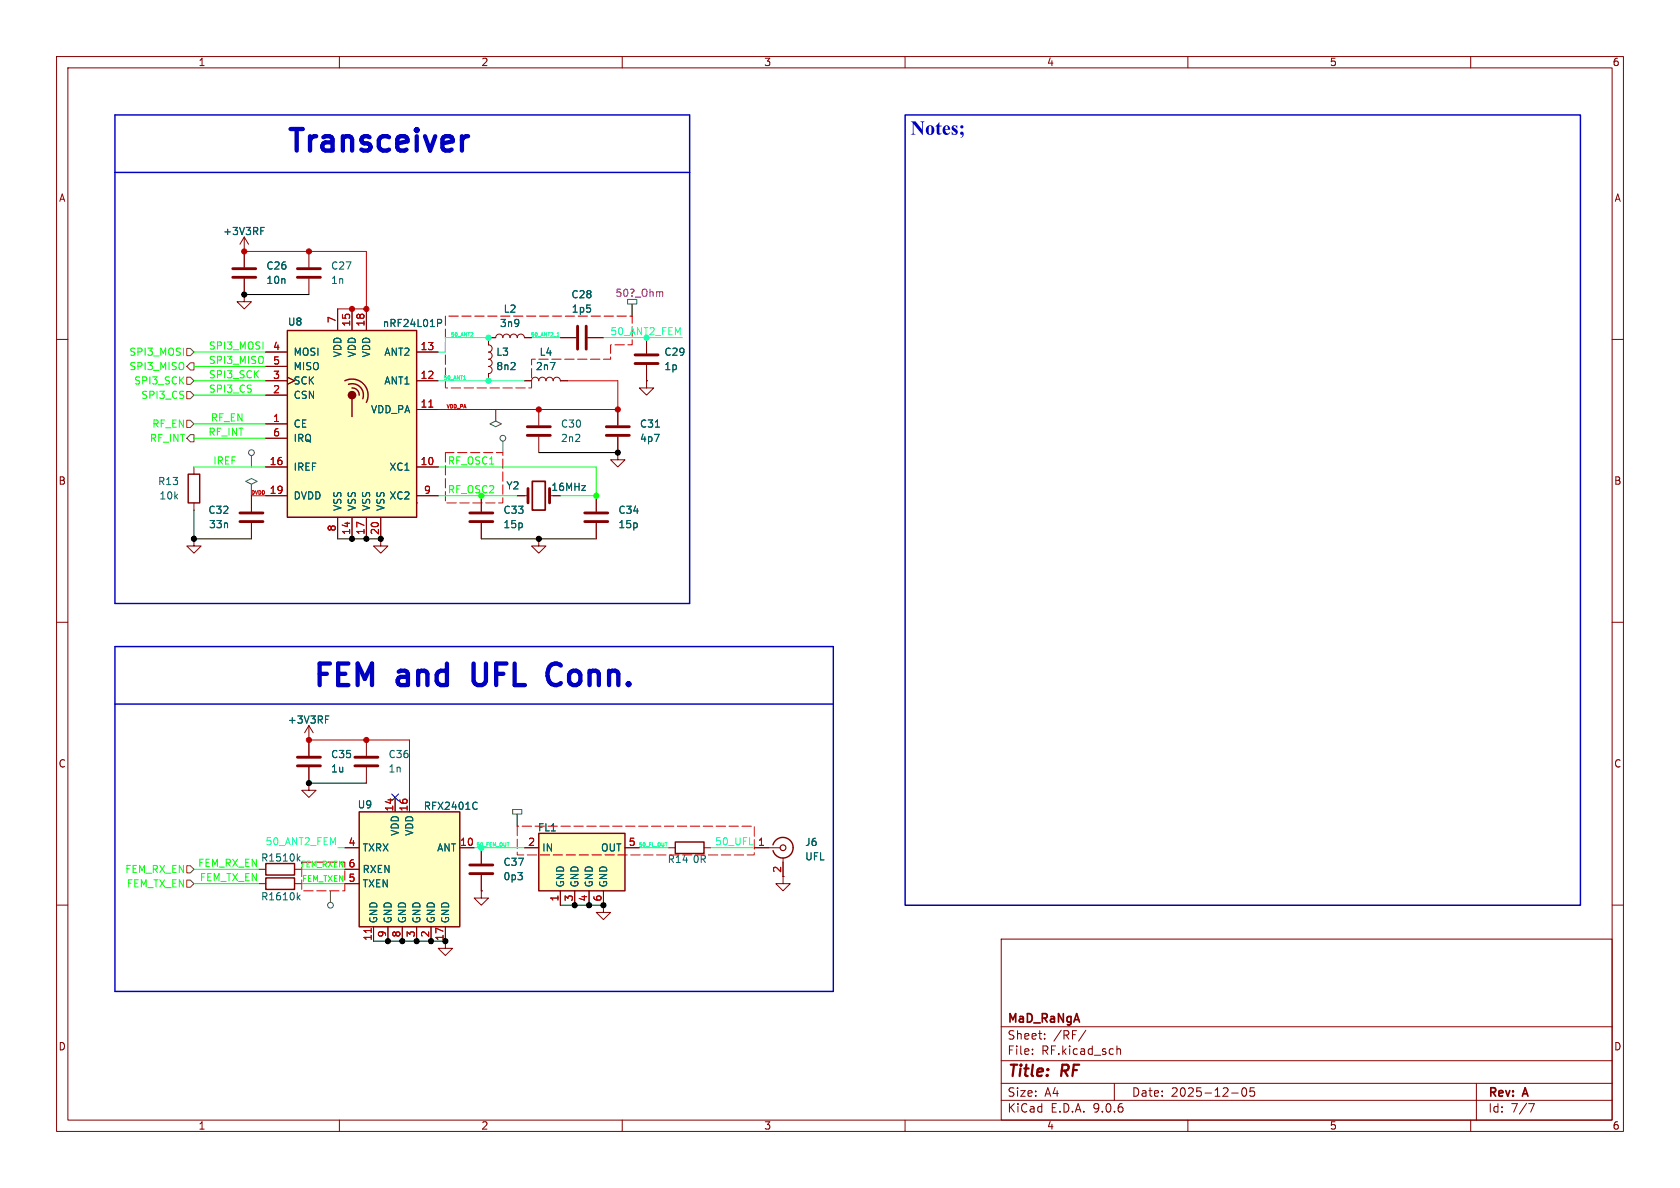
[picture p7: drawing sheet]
<svg xmlns="http://www.w3.org/2000/svg" width="297mm" height="210mm" viewBox="0 0 297 210" stroke-linecap="round" stroke-linejoin="round" font-family="sans-serif">
<g fill="none" stroke="#840000" stroke-width=".18">
<path d="M10 10h277v190h-277zM12 12h273v186h-273zM60 10v2M110 10v2M160 10v2M210 10v2M260 10v2M10 60h2M285 60h2M10 110h2M285 110h2M10 160h2"/>
<path d="M177 166h108v32h-108zM285 160h2M60 198v2M110 198v2M160 198v2M177 194.5h108M177 191.5h108M177 187.5h108M177 181.5h108M182.5 186.3v.1M182.5 185.5v.1M184.7 183.6v.1"/>
<path d="M184.7 182.8v.1M192 182.1l-1.3 2M197 191.5v3M197.5 184.9v1.5M197.5 185.5l.2-.1 .3 .1 .1 .9M210 198v2M217.7 193.2h1.2M219.7 192.4l.2-.1a.81 .81 0 0 1 .6 .6 .81 .81 0 0 1-.3 .8l-.2 .1a.81 .81 0 0 1-.3-1.4zM221.7 192.3h-.7v.7l.2-.1h.5l.1 .3-.1 .5-.2 .1-.5-.1M260 198v2M261 191.5v6.5M270.2 195.1h1l-.6 1.5"/>
</g>
<path d="M160 20.3h119.4v139.7h-119.4z" fill="#fff"/>
<g fill="none" stroke="#840000" stroke-width=".18">
<path d="M43.2 44.5h.1M43.2 52.1v1.2h1.2l-1.2 1.3-1.3-1.3h1.3M43.2 52.1h.1M43.2 41.9l-.8 1.3M43.2 41.9l.7 1.3M43.2 41.9v2.6M86.4 59.7v1.3a.64 .64 0 0 1 .6 .6 .64 .64 0 0 1-.6 .6 .64 .64 0 0 1 .6 .7 .64 .64 0 0 1-.6 .6 .64 .64 0 0 1 .6 .6 .64 .64 0 0 1-.6 .7M86.4 64.8a.64 .64 0 0 1 .6 .6 .64 .64 0 0 1-.6 .6v1.3M34.3 95.3v1.2h1.3l-1.3 1.3-1.3-1.3h1.3M34.3 95.3h.1M34.3 82.6v1.2M34.3 88.9v1.3"/>
<path d="M44.4 87.6v2.8M44.4 92.5v2.8M67.3 95.3v1.2h1.3l-1.3 1.3-1.3-1.3h1.3M67.3 95.3h.1M85.1 87.6v2.8M85.1 92.5v2.8M91.4 87.6h1.9M95.2 95.3v1.2h1.3l-1.3 1.3-1.2-1.3h1.2M95.2 95.3h.1M97.2 87.6h1.9M54.6 130.8h.1M54.6 138.4v1.3h1.3l-1.3 1.3-1.3-1.3h1.3"/>
<path d="M54.6 138.4h.1M54.6 128.3v5.3M54.6 135.6v2.8M54.6 128.3l-.8 1.2M54.6 128.3l.8 1.2M64.8 130.8v2.8M64.8 135.6v2.8M133.3 149.9h4.6M138.4 151.6v4.6h1.3l-1.3 1.3-1.2-1.3h1.2M78.7 166.4v1.2h1.3l-1.3 1.3-1.2-1.3h1.2M106.7 160v1.3h1.2l-1.2 1.3-1.3-1.3h1.3M106.7 160h.1"/>
</g>
<path d="M42.4 90.7h4.1M42.4 92.2h4.1M83.1 90.7h4M83.1 92.2h4M93.3 86.4v2.5M97.2 86.4v2.5M52.6 133.9h4M52.6 135.4h4M62.7 133.9h4.1M62.7 135.4h4.1" fill="none" stroke="#840000" stroke-width=".51"/>
<path d="M46.1 40.8h.4M46.1 40.2h.6M57.5 127.2h.5M57.5 126.6h.6" fill="none" stroke="#006464" stroke-width=".18"/>
<path d="M33.3 83.8h2v5.1h-2zM136.7 149.4a1.82 1.82 0 0 1 2-1.3 1.82 1.82 0 0 1 1.5 1.8M140.2 149.9a1.81 1.81 0 0 1-1.5 1.8 1.81 1.81 0 0 1-2-1.3" fill="none" stroke="#840000" stroke-width=".25"/>
<circle cx="138.4" cy="149.9" r=".51" fill="none" stroke="#840000" stroke-width=".2"/>
<path d="M94.1 85.1h2.3v5.1h-2.3z" fill="none" stroke="#840000" stroke-width=".3"/>
<path d="M63.5 143.5h17.8v20.3h-17.8z" fill="#ffffc2"/>
<path d="M63.5 143.5h17.8v20.3h-17.8z" fill="none" stroke="#840000" stroke-width=".25"/>
<g fill="none" stroke="#840000" stroke-width=".18">
<path d="M114.3 59.7v2.8M114.3 64.5v2.8M61 149.9h2.5M61 153.7h2.5M61 156.2h2.5M69.8 141v2.5M72.4 141v2.5M81.3 149.9h2.5M66 163.8v2.6M68.6 163.8v2.6M71.1 163.8v2.6M73.7 163.8v2.6"/>
<path d="M76.2 163.8v2.6M78.7 163.8v2.6"/>
</g>
<path d="M65.6 164.1v.8" fill="none" stroke="#a90000" stroke-width=".18"/>
<path d="M84.1 141.8l.3 .1M84.4 143l-.3 .1" fill="none" stroke="#006464" stroke-width=".18"/>
<path d="M112.3 62.7h4M112.3 64.3h4" fill="none" stroke="#840000" stroke-width=".51"/>
<path d="M95.2 147.3h15.3v10.2h-15.3z" fill="#ffffc2"/>
<path d="M47 152.7h5.1v2h-5.1zM47 155.2h5.1v2h-5.1zM95.2 147.3h15.3v10.2h-15.3zM119.4 148.8h5.1v2.1h-5.1z" fill="none" stroke="#840000" stroke-width=".25"/>
<g fill="none" stroke="#840000" stroke-width=".18">
<path d="M43.2 44.5v2.7M43.2 49.3v2.8M54.6 44.5v2.7M54.6 49.3v2.8M86.4 59.7h1.2a.64 .64 0 0 1 .7-.6 .64 .64 0 0 1 .6 .6 .64 .64 0 0 1 .6-.6 .64 .64 0 0 1 .7 .6 .64 .64 0 0 1 .6-.6 .64 .64 0 0 1 .6 .6 .64 .64 0 0 1 .7-.6 .64 .64 0 0 1 .6 .6h1.3M99.1 59.7h2.8M103.9 59.7h2.8M95.2 72.4v2.8M95.2 77.2v2.8M109.2 72.4v2.8M109.2 77.2v2.8M114.3 67.3v1.3h1.3l-1.3 1.3-1.3-1.3h1.3"/>
<path d="M114.3 67.3h.1M105.4 87.6v2.8M105.4 92.5v2.8M109.2 80v1.3h1.3l-1.3 1.3-1.3-1.3h1.3M109.2 80h.1M45.7 153.7h1.3M45.7 156.2h1.3M52.1 153.7h1.2M52.1 156.2h1.2M92.7 149.9h2.5M99.1 157.5v2.5M101.6 157.5v2.5"/>
<path d="M104.1 157.5v2.5M106.7 157.5v2.5M110.5 149.9h2.5M118.1 149.9h1.3M124.5 149.9h1.2"/>
</g>
<path d="M41.1 47.5h4.1M41.1 49h4.1M52.6 47.5h4M52.6 49h4M102.1 57.7v4M103.6 57.7v4M93.2 75.4h4.1M93.2 77h4.1M107.2 75.4h4.1M107.2 77h4.1M103.4 90.7h4M103.4 92.2h4" fill="none" stroke="#840000" stroke-width=".51"/>
<path d="M115.9 75.5h.7" fill="none" stroke="#006464" stroke-width=".18"/>
<path d="M50.8 58.4h22.9v33h-22.9z" fill="#ffffc2"/>
<path d="M50.8 58.4h22.9v33h-22.9zM61 67.3a2.84 2.84 0 0 1 3.2 .5 2.84 2.84 0 0 1 .6 3.3M61.6 67.9a1.99 1.99 0 0 1 2.1 .5 1.99 1.99 0 0 1 .4 2.1M62.2 68.6a1.23 1.23 0 0 1 1.3 1.3M62.2 70.5v3.2" fill="none" stroke="#840000" stroke-width=".25"/>
<circle cx="62.2" cy="69.8" r=".63" fill="#840000" stroke="#840000" stroke-width=".25"/>
<g fill="none" stroke="#840000" stroke-width=".18">
<path d="M43.2 52.1h.1M43.2 44.5h.1M43.2 44.5v2.7M43.2 49.3v2.8M59.7 54.6v3.8M62.2 54.6v3.8M64.8 54.6v3.8M87.6 59.7h-1.2v1.3M92.7 59.7h1.3M99.1 59.7h2.8M103.9 59.7h2.8M114.3 59.7v2.8"/>
<path d="M47 62.2h3.8M47 64.8h3.8M47 67.3h3.8M47 69.9h3.8M47 74.9h3.8M47 77.5h3.8M50.8 66.7l1.3 .6-1.3 .6M73.7 62.2h3.8M73.7 67.3h3.8M73.7 72.4h3.8M86.4 66v1.3M92.7 67.3h1.3a.64 .64 0 0 1 .6-.6 .64 .64 0 0 1 .6 .6 .64 .64 0 0 1 .7-.6 .64 .64 0 0 1 .6 .6 .64 .64 0 0 1 .7-.6 .64 .64 0 0 1 .6 .6 .64 .64 0 0 1 .6-.6 .64 .64 0 0 1 .7 .6h1.2"/>
<path d="M109.2 72.4v2.8M109.2 77.2v2.8M114.3 67.3h.1M114.3 64.5v2.8M44.4 87.6v2.8M44.4 92.5v2.8M47 82.6h3.8M47 87.6h3.8M59.7 91.4v3.9M62.2 91.4v3.9M64.8 91.4v3.9M67.3 95.3h.1"/>
<path d="M67.3 91.4v3.9M73.7 88.9h.1M73.7 82.6h3.8M73.7 87.6h3.8M85.1 87.6v2.8M85.1 92.5v2.8M91.4 87.6h1.3M97.8 87.6h1.3M105.4 87.6v2.8M105.4 92.5v2.8M109.2 80h.1M54.6 130.8h.1"/>
<path d="M54.6 138.4h.1M54.6 130.8v2.8M54.6 135.6v2.8M61 149.9h2.5M61 153.7h2.5M61 156.2h2.5M69.8 141v2.5M72.4 141v2.5M81.3 149.9h2.5M85.1 157.5v1.3h1.3l-1.3 1.2-1.3-1.2h1.3M85.1 157.5h.1M85.1 149.9v2.8"/>
<path d="M85.1 154.7v2.8M92.7 149.9h2.5M99.1 157.5v2.5M101.6 157.5v2.5M104.1 157.5v2.5M106.7 157.5v2.5M110.5 149.9h2.5M133.3 149.9h2.6M138.4 152.4v2.5M66 163.8v2.6M68.6 163.8v2.6M71.1 163.8v2.6"/>
<path d="M73.7 163.8v2.6M76.2 163.8v2.6M78.7 163.8v2.6M106.7 160h.1"/>
</g>
<path d="M75.8 72h.7M65.6 164.1v.8" fill="none" stroke="#a90000" stroke-width=".18"/>
<path d="M46.1 40.8h.4M46.1 40.2h.6M77.4 56.5h.4l.3 .2-.1 .4h-.6M115.9 75.5h.7M57.5 127.2h.5M57.5 126.6h.6M84.1 141.8l.3 .1M84.4 143l-.3 .1" fill="none" stroke="#006464" stroke-width=".18"/>
<path d="M83.1 152.9h4M83.1 154.4h4" fill="none" stroke="#840000" stroke-width=".51"/>
<g fill="none" stroke="#484848" stroke-width=".18">
<path d="M110.9 52.9h1.7v.8h-.8v2.2v-2.2h-.9zM87.6 72.4v2l1 .5-1 .5-1-.5 1-.5zM88.9 78v2M43.4 85.1l1-.5 1.1 .5-1.1 .5v2v-2zM44.4 80.5v2.1M58.4 157.5v2M90.6 143.1h1.7v.8h-.9v2.2v-2.2h-.8z"/>
<circle cx="88.9" cy="77.5" r=".51"/>
<circle cx="44.5" cy="80" r=".51"/>
<circle cx="58.4" cy="160" r=".51"/>
</g>
<path d="M109.7 51.1h-.6v.6l.1-.1 .5 .1 .1 .2-.1 .4-.2 .1-.4-.1M110.4 51.2l.2-.1a.68 .68 0 0 1 .4 .7 .68 .68 0 0 1-.4 .6l-.2-.1-.1-.4zM111.5 51.2l.4-.1 .2 .2-.4 .6M111.7 52.3v.1M112.3 52.5h1M113.6 51.3l.2-.2a.43 .43 0 0 1 .6 .4v.5a.42 .42 0 0 1-.4 .4 .42 .42 0 0 1-.5-.4zM114.9 51.7l.2-.2 .3 .1 .1 .8M114.9 51.1v1.3M116.1 51.7l.3-.2 .2 .2M116.1 51.5v.9M116.6 51.7l.2-.2 .3 .1 .1 .8M116.6 51.7v.7" fill="none" stroke="#840084" stroke-width=".18"/>
<path d="M78.7 55.9v12.7h15.3v-5.1h13.9v-2.5h3.9v-5.1h-33.1M78.7 80v8.9h10.2v-8.9h-10.2M53.3 152.4h7.7v5.1h-7.7v-5.1M91.4 146.1v5h41.9v-5h-41.9" fill="none" stroke="#f00" stroke-width=".18" stroke-dasharray="1.7 .6"/>
<path d="M33 66.7h.7l.6 .6-.6 .6h-.7zM33 74.3h.7l.6 .6-.6 .7h-.7zM33 69.2h.7l.6 .7-.6 .6h-.7zM33 61.6h.7l.6 .6-.6 .7h-.7zM33.7 76.8h.6v1.3h-.6l-.7-.6zM33.7 64.1h.6v1.3h-.6l-.7-.6zM33 155.6h.7l.6 .6-.6 .6h-.7zM33 153h.7l.6 .7-.6 .6h-.7z" fill="none" stroke="#725600" stroke-width=".18"/>
<g fill="none" stroke="#0ff" stroke-width=".18">
<path d="M83.5 58.8l.1 .3-.4 .3h.4M86.4 59.7h-7.7v2.5h-1.2M94 59.7h5.1M98.5 59.4h.3M98.5 59l.2-.2v.6M106.7 59.7h13.9M77.5 67.3h15.2M82 67h.3M82.1 66.5v-.1v.6M59.7 149.9h1.3M85.1 149.9h7.6M89.6 149h.4"/>
<path d="M113 149.9h5.1M117.6 149h.3M125.7 149.9h7.6"/>
</g>
<path d="M20.3 20.3h101.6v86.4h-101.6zM20.3 30.5h101.6M160 20.3h119.4v139.7h-119.4zM20.3 114.3h127v61h-127zM20.3 124.5h127" fill="none" stroke="#0000c2" stroke-width=".25"/>
<path d="M43.2 52.1h11.4M34.3 90.2v5.1h10.1M59.7 95.3h7.6M85.1 95.3h20.3M95.2 80h14M54.6 138.4h10.2M66 166.4h12.7M99.1 160h7.6" fill="none" stroke="#000" stroke-width=".18"/>
<path d="M43.2 44.5h21.6v10.1h-5.1M100.3 67.3h8.9v5.1h-31.7M44.4 87.6h2.6M54.6 130.8h17.8v10.2" fill="none" stroke="#c20000" stroke-width=".18"/>
<g fill="none" stroke="#0f0" stroke-width=".18">
<path d="M34.3 64.8h12.7M34.3 62.2h12.7M34.3 67.3h12.7M34.3 77.5h12.7M34.3 74.9h12.7M34.3 69.9h12.7M34.3 82.6h12.7M77.5 82.6h27.9v5h-6.3M77.5 87.6h13.9M34.3 156.2h11.4M34.3 153.7h11.4M53.3 156.2h7.7"/>
<path d="M53.3 153.7h7.7"/>
</g>
<path d="M69.2 140.4l1.3 1.2M70.5 140.4l-1.3 1.2" fill="none" stroke="#000084" stroke-width=".18"/>
<path d="M82.7 24.1a.97 .97 0 0 0-1 .7M98.4 117.3a1.28 1.28 0 0 0-1.4 .9M97 120.2a1.28 1.28 0 0 0 1.4 .9" fill="none" stroke="#0000c2" stroke-width=".76"/>
<g fill="#000" stroke="#000" stroke-width=".18">
<circle cx="43.2" cy="52.1" r=".46"/>
<circle cx="34.3" cy="95.3" r=".46"/>
<circle cx="62.2" cy="95.3" r=".46"/>
<circle cx="64.8" cy="95.3" r=".46"/>
<circle cx="67.3" cy="95.3" r=".46"/>
<circle cx="95.2" cy="95.3" r=".46"/>
<circle cx="109.2" cy="80" r=".46"/>
<circle cx="54.6" cy="138.4" r=".46"/>
<circle cx="68.6" cy="166.4" r=".46"/>
<circle cx="71.1" cy="166.4" r=".46"/>
<circle cx="73.7" cy="166.4" r=".46"/>
<circle cx="76.2" cy="166.4" r=".46"/>
<circle cx="78.7" cy="166.4" r=".46"/>
<circle cx="101.6" cy="160" r=".46"/>
<circle cx="104.1" cy="160" r=".46"/>
<circle cx="106.7" cy="160" r=".46"/>
</g>
<g fill="#0ff" stroke="#0ff" stroke-width=".18">
<circle cx="85.1" cy="149.9" r=".46"/>
<circle cx="86.4" cy="59.7" r=".46"/>
<circle cx="86.4" cy="67.3" r=".46"/>
</g>
<g fill="#c20000" stroke="#c20000" stroke-width=".18">
<circle cx="95.2" cy="72.4" r=".46"/>
<circle cx="54.6" cy="130.8" r=".46"/>
<circle cx="64.8" cy="130.8" r=".46"/>
<circle cx="62.2" cy="54.6" r=".46"/>
<circle cx="64.8" cy="54.6" r=".46"/>
<circle cx="109.2" cy="72.4" r=".46"/>
<circle cx="43.2" cy="44.5" r=".46"/>
<circle cx="54.6" cy="44.5" r=".46"/>
</g>
<circle cx="105.4" cy="87.6" r=".46" fill="#0f0" stroke="#0f0" stroke-width=".18"/>
<g font-size="5.3" fill="#0000c2">
<text x="50.2" y="27.9">Transceiver</text>
<text x="54.8" y="122.4">FEM</text>
<text x="70.3" y="122.4">and</text>
<text x="85.1" y="122.4">UFL</text>
<text x="99.9" y="122.4">Conn.</text>
</g>
<text font-size="3.5" fill="#0000c2" x="161" y="25.2">Notes;</text>
<g font-size="2.8" fill="#840000">
<text x="178" y="190.9">Title:</text>
<text x="187.7" y="190.9">RF</text>
</g>
<g font-size="2.1" fill="#840000">
<text x="178" y="184">Sheet:</text>
<text x="178" y="181.2">MaD_RaNgA</text>
<text x="186.2" y="184">/RF/</text>
<text x="178" y="186.7">File:</text>
<text x="184.1" y="186.7">RF.kicad_sch</text>
<text x="178" y="196.9">KiCad</text>
<text x="178" y="194.1">Size:</text>
<text x="184.7" y="194.1">A4</text>
<text x="185.7" y="196.9">E.D.A.</text>
<text x="193.3" y="196.9">9.0.6</text>
<text x="200" y="194.1">Date:</text>
<text x="207" y="194.1">2025-12-05</text>
<text x="263" y="194.3">Rev:</text>
<text x="263" y="196.9">Id:</text>
<text x="267.1" y="196.9">7/7</text>
<text x="269.4" y="194.3">A</text>
</g>
<g font-size="1.8" fill="#840000">
<text x="35" y="11.9">1</text>
<text x="85" y="11.9">2</text>
<text x="135" y="11.9">3</text>
<text x="185" y="11.9">4</text>
<text x="235" y="11.9">5</text>
<text x="285" y="11.9">6</text>
<text x="10.3" y="35.9">A</text>
<text x="285.3" y="35.9">A</text>
<text x="10.3" y="85.9">B</text>
<text x="285.3" y="85.9">B</text>
<text x="10.3" y="135.9">C</text>
<text x="285.3" y="135.9">C</text>
<text x="138.2" y="154.4" transform="rotate(-90 138.2 154.4)">2</text>
<text x="10.3" y="185.9">D</text>
<text x="285.3" y="185.9">D</text>
<text x="35" y="199.9">1</text>
<text x="85" y="199.9">2</text>
<text x="135" y="199.9">3</text>
<text x="185" y="199.9">4</text>
<text x="235" y="199.9">5</text>
<text x="285" y="199.9">6</text>
</g>
<g font-size="1.8" fill="#006464">
<text x="39.4" y="41.8">+3V3RF</text>
<text x="47" y="47.9">C26</text>
<text x="58.4" y="47.9">C27</text>
<text x="47" y="50.4">10n</text>
<text x="58.4" y="50.4">1n</text>
<text x="100.9" y="52.9">C28</text>
<text x="50.8" y="57.8">U8</text>
<text x="67.6" y="58">nRF24L01P</text>
<text x="88.3" y="58">3n9</text>
<text x="88.9" y="55.5">L2</text>
<text x="101" y="55.5">1p5</text>
<text x="51.8" y="63.1">MOSI</text>
<text x="51.8" y="65.6">MISO</text>
<text x="60.6" y="63.3" transform="rotate(-90 60.6 63.3)">VDD</text>
<text x="63.1" y="63.3" transform="rotate(-90 63.1 63.3)">VDD</text>
<text x="65.6" y="63.3" transform="rotate(-90 65.6 63.3)">VDD</text>
<text x="67.8" y="63.1">ANT2</text>
<text x="87.6" y="63.1">L3</text>
<text x="87.6" y="65.6">8n2</text>
<text x="94.6" y="65.6">2n7</text>
<text x="95.3" y="63.1">L4</text>
<text x="117.4" y="65.6">1p</text>
<text x="117.4" y="63.1">C29</text>
<text x="51.8" y="68.2">SCK</text>
<text x="51.8" y="70.7">CSN</text>
<text x="67.8" y="68.2">ANT1</text>
<text x="51.8" y="75.8">CE</text>
<text x="65.5" y="73.3">VDD_PA</text>
<text x="99.1" y="75.8">C30</text>
<text x="113" y="75.8">C31</text>
<text x="51.8" y="78.3">IRQ</text>
<text x="51.8" y="83.4">IREF</text>
<text x="68.8" y="83.4">XC1</text>
<text x="99.1" y="78.3">2n2</text>
<text x="113" y="78.3">4p7</text>
<text x="27.8" y="86">R13</text>
<text x="28.1" y="88.5">10k</text>
<text x="51.8" y="88.5">DVDD</text>
<text x="68.8" y="88.5">XC2</text>
<text x="89.4" y="86.7">Y2</text>
<text x="97.4" y="87">16MHz</text>
<text x="36.7" y="91">C32</text>
<text x="36.9" y="93.6">33n</text>
<text x="60.6" y="90.4" transform="rotate(-90 60.6 90.4)">VSS</text>
<text x="63.1" y="90.4" transform="rotate(-90 63.1 90.4)">VSS</text>
<text x="65.6" y="90.4" transform="rotate(-90 65.6 90.4)">VSS</text>
<text x="68.2" y="90.4" transform="rotate(-90 68.2 90.4)">VSS</text>
<text x="88.9" y="91">C33</text>
<text x="88.9" y="93.6">15p</text>
<text x="109.2" y="91">C34</text>
<text x="109.2" y="93.6">15p</text>
<text x="50.8" y="128.1">+3V3RF</text>
<text x="58.4" y="136.8">1u</text>
<text x="58.4" y="134.2">C35</text>
<text x="68.6" y="136.8">1n</text>
<text x="68.6" y="134.2">C36</text>
<text x="63.1" y="143.1">U9</text>
<text x="74.8" y="143.4">RFX2401C</text>
<text x="70.7" y="147.8" transform="rotate(-90 70.7 147.8)">VDD</text>
<text x="73.3" y="147.8" transform="rotate(-90 73.3 147.8)">VDD</text>
<text x="95" y="147.2">FL1</text>
<text x="142.2" y="149.7">J6</text>
<text x="46.1" y="152.5">R15</text>
<text x="49.7" y="152.5">10k</text>
<text x="64" y="150.7">TXRX</text>
<text x="64" y="154.5">RXEN</text>
<text x="77.2" y="150.7">ANT</text>
<text x="88.9" y="153.3">C37</text>
<text x="88.9" y="155.8">0p3</text>
<text x="95.8" y="150.7">IN</text>
<text x="106.2" y="150.7">OUT</text>
<text x="117.9" y="152.8">R14</text>
<text x="122.4" y="152.8">0R</text>
<text x="142.2" y="152.3">UFL</text>
<text x="46.1" y="159.4">R16</text>
<text x="49.7" y="159.4">10k</text>
<text x="64" y="157.1">TXEN</text>
<text x="99.9" y="157" transform="rotate(-90 99.9 157)">GND</text>
<text x="102.5" y="157" transform="rotate(-90 102.5 157)">GND</text>
<text x="105" y="157" transform="rotate(-90 105 157)">GND</text>
<text x="107.5" y="157" transform="rotate(-90 107.5 157)">GND</text>
<text x="66.9" y="163.3" transform="rotate(-90 66.9 163.3)">GND</text>
<text x="69.4" y="163.3" transform="rotate(-90 69.4 163.3)">GND</text>
<text x="72" y="163.3" transform="rotate(-90 72 163.3)">GND</text>
<text x="74.5" y="163.3" transform="rotate(-90 74.5 163.3)">GND</text>
<text x="77.1" y="163.3" transform="rotate(-90 77.1 163.3)">GND</text>
<text x="79.6" y="163.3" transform="rotate(-90 79.6 163.3)">GND</text>
</g>
<g font-size="1.8" fill="#a90000">
<text x="59.4" y="57.2" transform="rotate(-90 59.4 57.2)">7</text>
<text x="62" y="57.8" transform="rotate(-90 62 57.8)">15</text>
<text x="64.5" y="57.8" transform="rotate(-90 64.5 57.8)">18</text>
<text x="48.2" y="62">4</text>
<text x="48.2" y="64.5">5</text>
<text x="74.3" y="62">13</text>
<text x="48.2" y="67.1">3</text>
<text x="48.2" y="69.6">2</text>
<text x="74.3" y="67.1">12</text>
<text x="48.2" y="74.7">1</text>
<text x="48.2" y="77.2">6</text>
<text x="74.3" y="72.1">11</text>
<text x="47.6" y="82.3">16</text>
<text x="74.3" y="82.3">10</text>
<text x="47.6" y="87.4">19</text>
<text x="74.9" y="87.4">9</text>
<text x="59.4" y="94.1" transform="rotate(-90 59.4 94.1)">8</text>
<text x="62" y="94.7" transform="rotate(-90 62 94.7)">14</text>
<text x="64.5" y="94.7" transform="rotate(-90 64.5 94.7)">17</text>
<text x="67.1" y="94.7" transform="rotate(-90 67.1 94.7)">20</text>
<text x="69.6" y="143.6" transform="rotate(-90 69.6 143.6)">14</text>
<text x="72.1" y="143.6" transform="rotate(-90 72.1 143.6)">16</text>
<text x="61.5" y="149.6">4</text>
<text x="81.2" y="149.6">10</text>
<text x="93.3" y="149.6">2</text>
<text x="111.1" y="149.6">5</text>
<text x="133.9" y="149.6">1</text>
<text x="61.5" y="153.4">6</text>
<text x="61.5" y="156">5</text>
<text x="98.8" y="159.5" transform="rotate(-90 98.8 159.5)">1</text>
<text x="101.3" y="159.5" transform="rotate(-90 101.3 159.5)">3</text>
<text x="103.9" y="159.5" transform="rotate(-90 103.9 159.5)">4</text>
<text x="106.4" y="159.5" transform="rotate(-90 106.4 159.5)">6</text>
<text x="65.8" y="166.4" transform="rotate(-90 65.8 166.4)">11</text>
<text x="68.3" y="165.8" transform="rotate(-90 68.3 165.8)">9</text>
<text x="70.9" y="165.8" transform="rotate(-90 70.9 165.8)">8</text>
<text x="73.4" y="165.8" transform="rotate(-90 73.4 165.8)">3</text>
<text x="75.9" y="165.8" transform="rotate(-90 75.9 165.8)">2</text>
<text x="78.5" y="166.4" transform="rotate(-90 78.5 166.4)">17</text>
</g>
<g font-size="1.8" fill="#0ff">
<text x="107.8" y="59.3">50_ANT2_FEM</text>
<text x="46.8" y="149.5">50_ANT2_FEM</text>
<text x="126.3" y="149.5">50_UFL</text>
</g>
<g font-size="1.8" fill="#0f0">
<text x="22.8" y="65.6">SPI3_MISO</text>
<text x="22.8" y="63.1">SPI3_MOSI</text>
<text x="36.8" y="64.4">SPI3_MISO</text>
<text x="36.8" y="61.9">SPI3_MOSI</text>
<text x="23.6" y="68.2">SPI3_SCK</text>
<text x="24.9" y="70.7">SPI3_CS</text>
<text x="36.8" y="67">SPI3_SCK</text>
<text x="36.8" y="69.5">SPI3_CS</text>
<text x="26.8" y="75.8">RF_EN</text>
<text x="36.7" y="77.1">RF_INT</text>
<text x="37.2" y="74.6">RF_EN</text>
<text x="26.4" y="78.3">RF_INT</text>
<text x="37.6" y="82.2">IREF</text>
<text x="79.1" y="82.2">RF_OSC1</text>
<text x="79.1" y="87.3">RF_OSC2</text>
<text x="22" y="154.5">FEM_RX_EN</text>
<text x="34.9" y="153.3">FEM_RX_EN</text>
<text x="35.2" y="155.9">FEM_TX_EN</text>
<text x="22.3" y="157.1">FEM_TX_EN</text>
</g>
<g font-size="1.4" fill="#0f0">
<text x="53" y="153.4">FEM_RXEN</text>
<text x="53.3" y="155.9">FEM_TXEN</text>
</g>
<g font-size=".9" fill="#0ff">
<text x="79.5" y="59.5">50_ANT2</text>
<text x="93.6" y="59.5">50_ANT2_1</text>
<text x="78.2" y="67.1">50_ANT1</text>
<text x="84" y="149.7">50_FEM_OUT</text>
<text x="112.7" y="149.7">50_FL_OUT</text>
</g>
<g font-size=".9" fill="#c20000">
<text x="78.7" y="72.2">VDD_PA</text>
<text x="44.2" y="87.5">DVDD</text>
</g>
</svg>
